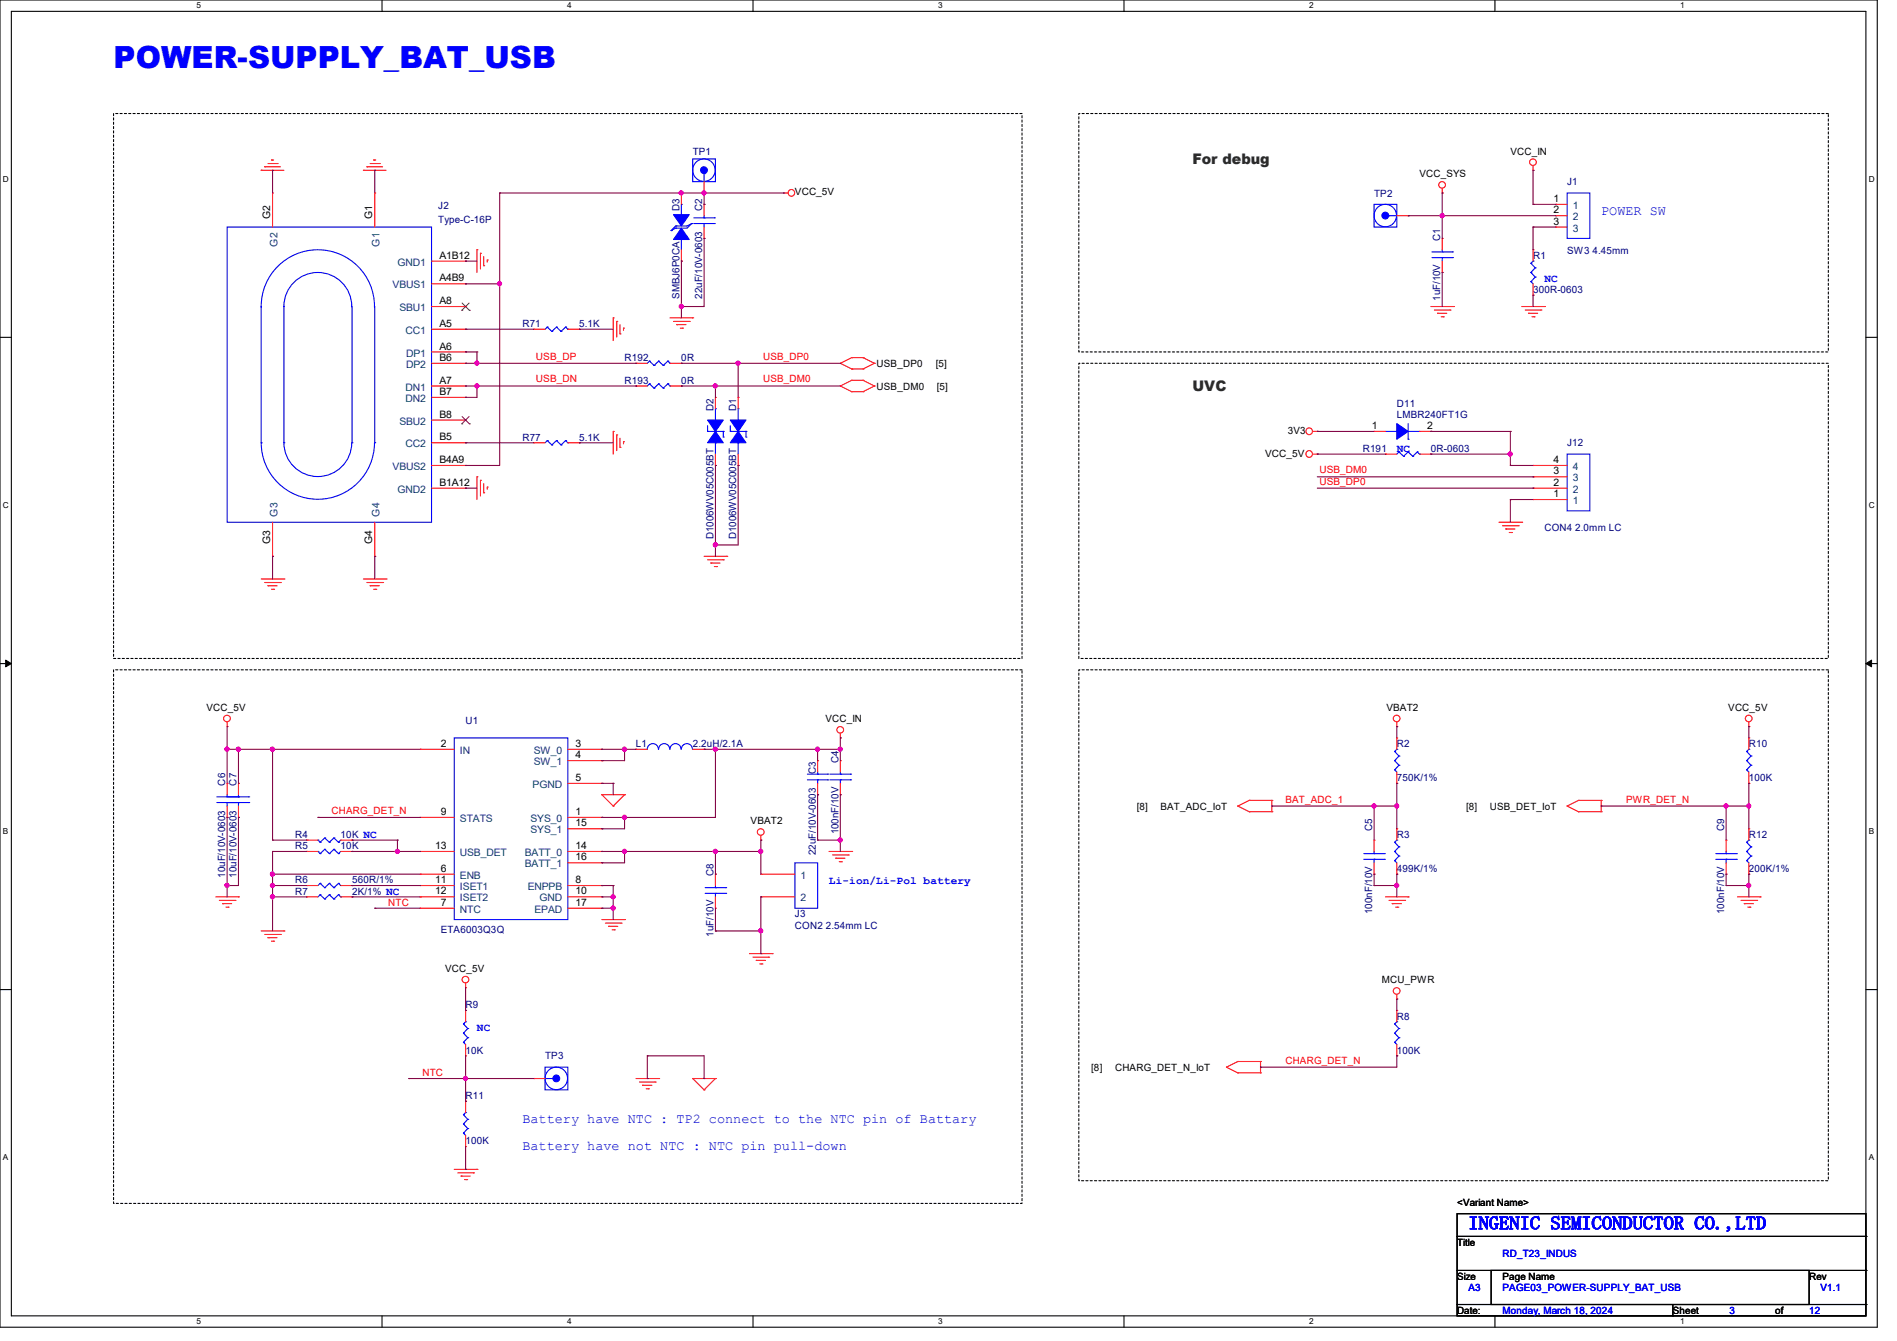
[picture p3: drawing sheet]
<svg xmlns="http://www.w3.org/2000/svg" width="297mm" height="210mm" viewBox="0 0 297 210" stroke-linecap="round" stroke-linejoin="round" font-family="sans-serif">
<path d="M0 0h293.9v207.9h-293.9zM1.8 1.8h290.3v204.3h-290.3z" fill="none" stroke="#000" stroke-width=".17"/>
<g fill="#fff">
<path d="M30.8 .2h.7v1.4h-.7z"/>
<path d="M30.8 206.2h.7v1.4h-.7z"/>
</g>
<path d="M59.8 0v1.8M59.8 206.1v1.8" fill="none" stroke="#000" stroke-width=".17"/>
<g fill="#fff">
<path d="M88.8 .2h.7v1.4h-.7z"/>
<path d="M88.8 206.2h.7v1.4h-.7z"/>
</g>
<path d="M117.9 0v1.8M117.9 206.1v1.8" fill="none" stroke="#000" stroke-width=".17"/>
<g fill="#fff">
<path d="M146.9 .2h.7v1.4h-.7z"/>
<path d="M146.9 206.2h.7v1.4h-.7z"/>
</g>
<path d="M176 0v1.8M176 206.1v1.8" fill="none" stroke="#000" stroke-width=".17"/>
<g fill="#fff">
<path d="M205 .2h.7v1.4h-.7z"/>
<path d="M205 206.2h.7v1.4h-.7z"/>
</g>
<path d="M234.1 0v1.8M234.1 206.1v1.8" fill="none" stroke="#000" stroke-width=".17"/>
<g fill="#fff">
<path d="M263.1 .2h.6v1.4h-.6z"/>
<path d="M263.1 206.2h.6v1.4h-.6z"/>
<path d="M.5 27.3h.9v1.4h-.9z"/>
<path d="M292.6 27.3h.9v1.4h-.9z"/>
<path d="M.5 78.4h.9v1.4h-.9z"/>
<path d="M292.6 78.4h.9v1.4h-.9z"/>
</g>
<path d="M0 52.8h1.8M292.1 52.8h1.8" fill="none" stroke="#000" stroke-width=".17"/>
<g fill="#fff">
<path d="M.5 129.5h.8v1.4h-.8z"/>
<path d="M292.6 129.5h.8v1.4h-.8z"/>
</g>
<path d="M0 103.9h1.8M292.1 103.9h1.8" fill="none" stroke="#000" stroke-width=".17"/>
<path d="M.9 103.4l.9 .5-.9 .5zM292.1 103.9l.9-.5v1z" fill="#000" stroke="#000" stroke-width=".16"/>
<g fill="#fff">
<path d="M.5 180.5h.8v1.4h-.8z"/>
<path d="M292.6 180.5h.8v1.4h-.8z"/>
</g>
<path d="M0 155h1.8M292.1 155h1.8M228.1 190.1h64v16h-64zM228.1 193.6h64M228.1 199h64M233.5 199h49.8v5.3h-49.8zM292.1 193.6h.1M292.1 199h.1M228.1 204.3h64M261.9 206.1h.1M261.9 204.3v1.8M292.1 204.3h.1" fill="none" stroke="#000" stroke-width=".17"/>
<path d="M17.8 17.8h142.2v85.3h-142.2zM168.9 17.8h117.4v37.3h-117.4zM168.9 56.9h117.4v46.2h-117.4zM17.8 104.9h142.2v83.6h-142.2zM168.9 104.9h117.4v80h-117.4z" fill="none" stroke="#000" stroke-width=".17" stroke-dasharray=".3 .3"/>
<g fill="none" stroke="#f00" stroke-width=".17">
<path d="M40.9 26.7h.1M40.9 26.7h3.5M41.4 26.1h.1M41.4 26.1h2.5M42 25.6h1.4M42.5 25.1h.1M42.5 25.1h.3M42.7 30.2h.1M42.7 30.2v5.4M43.4 25.6h.1M56.9 26.7h.1M56.9 26.7h3.6"/>
<path d="M57.4 26.1h.1M57.4 26.1h2.5M58 25.6h1.4M58.5 25.1h.1M58.5 25.1h.3M58.7 30.2h.1M58.7 30.2v5.4M59.4 25.6h.1M74.7 39.1h.1M74.7 39.1v3.6M75.2 39.7h.1M75.2 39.7v2.4"/>
<path d="M106.7 30.2h.1M106.7 30.2v1.8M106.7 39.1v1.8M110.2 32h.1M110.2 37.3h.1M110.2 30.2h.1M110.2 28.4v1.8M110.2 32v1.8M110.2 35.6v1.7M122.7 30.2h.1M122.7 30.2h.7M218.7 33.8h1.8"/>
<path d="M220.5 33.8h.1M225.8 30.2h.1M225.8 37.3h.1M225.8 29.5v.7M225.8 37.3v1.8M240 26.7h.1M240 39.1h.1M240 26v.7M240 39.1v1.8M243.6 32h.1M243.6 33.8h.1M243.6 35.6h.1"/>
<path d="M243.6 33.8h1.8M243.6 32h1.8M243.6 35.6h1.8M67.6 48h5.3M67.6 40.9h5.3M67.6 44.4h5.3M67.6 51.6h5.3M67.6 55.1h5.3M67.6 56.9h5.3M72.9 40.9h.1M72.9 44.4h.1M72.9 48h.1"/>
<path d="M72.9 51.6h.1M72.9 55.1h.1M72.9 56.9h.1M75.7 41.6h.1M75.7 40.2v1.4M76.3 40.7h.1M76.3 40.7v.4M83.6 51.6h.1M83.6 51.6h1.7M88.9 51.6h1.8M90.7 51.6h.1M96 49.8h.1"/>
<path d="M96 49.8v3.5M96.6 50.3h.1M96.6 50.3v2.5M97.1 52.3h.1M97.1 50.8v1.5M97.6 51.4h.1M97.6 51.4v.3M99.6 56.9h.1M99.6 56.9h1.7M104.9 49.8h3.6M104.9 56.9h1.8M105.5 50.3h2.4"/>
<path d="M106 50.8h.1M106 50.8h1.4M106.5 51.4h.3M106.7 56.9h.1M106.7 40.9h.1M106.8 51.4h.1M107.9 50.3h.1M108.5 49.8h.1M131.6 56.9h.1M131.6 56.9l1.7 .9M133.3 56h.1M133.3 57.8h.1"/>
<path d="M133.3 59.6h.1M133.3 56l-1.7 .9M133.3 56h1.8M133.3 57.8h1.8M133.3 59.6l-1.7 .9M133.3 59.6h1.8M135.1 56h.1M135.1 57.8h.1M135.1 59.6h.1M135.1 56l1.8 .9M135.1 59.6l1.8 .9M136.9 56.9h.1"/>
<path d="M136.9 56.9l-1.8 .9M224 48h3.6M224.6 48.6h2.4M225.1 49.1h.1M225.1 49.1h1.4M225.6 49.6h.4M225.8 42.7h.1M225.8 40.9v1.8M226 49.6h.1M227 48.6h.1M227.6 48h.1M238.3 48h3.5"/>
<path d="M238.8 48.6h2.5M239.3 49.1h.1M239.3 49.1h1.4M239.9 49.6h.3M240 46.2h.1M240 44.4v1.8M240.2 49.6h.1M241.3 48.6h.1M241.8 48h.1M67.6 62.2h5.3M67.6 60.5h5.3M67.6 65.8h5.3"/>
<path d="M67.6 69.3h5.3M67.6 72.9h5.3M67.6 76.5h5.3M72.9 62.2h.1M72.9 60.5h.1M72.9 65.8h.1M72.9 69.3h.1M72.9 72.9h.1M72.9 76.5h.1M74.7 74.7h.1M74.7 74.7v3.5M75.2 75.2h.1"/>
<path d="M75.2 75.2v2.5M75.7 77.2h.1M75.7 75.7v1.5M76.3 76.3h.1M76.3 76.3v.3M83.6 69.3h.1M83.6 69.3h1.7M88.9 69.3h1.8M90.7 69.3h.1M96 67.6h.1M96 67.6v3.5M96.6 68.1h.1"/>
<path d="M96.6 68.1v2.5M97.1 70.1h.1M97.1 68.6v1.5M97.6 69.2h.1M97.6 69.2v.3M99.6 60.5h.1M99.6 60.5h1.7M104.9 60.5h1.8M106.7 60.5h.1M112 72.9h.1M112 62.2h.1M112 62.2v1.8"/>
<path d="M112 71.1v1.8M115.6 72.9h.1M115.6 62.2h.1M115.6 62.2v1.8M115.6 71.1v1.8M131.6 60.5h.1M131.6 60.5l1.7 .8M133.3 61.3h.1M133.3 61.3h1.8M135.1 61.3h.1M136.9 60.5h.1M136.9 60.5l-1.8 .8"/>
<path d="M205.5 71.1h.7M205.5 67.6h.7M206.2 71.1h.1M206.2 67.6h.1M215.1 67.6h.1M215.1 67.6h1.8M216.9 71.1h.1M216.9 71.1h1.8M222.2 71.1h1.8M222.2 67.6h1.8M224 71.1h.1M224 67.6h.1"/>
<path d="M240 76.5h.1M240 74.7h.1M240 72.9h.1M240 78.2h.1M240 72.9h5.4M240 76.5h5.4M240 74.7h5.4M240 78.2h5.4M40.9 90.7h3.5M41.4 91.2h2.5M42 91.7h.1M42 91.7h1.4"/>
<path d="M42.5 92.3h.3M42.7 87.1h.1M42.7 81.8v5.3M42.8 92.3h.1M43.9 91.2h.1M44.4 90.7h.1M56.9 90.7h3.6M57.4 91.2h2.5M58 91.7h.1M58 91.7h1.4M58.5 92.3h.3M58.7 87.1h.1"/>
<path d="M58.7 81.8v5.3M58.8 92.3h.1M59.9 91.2h.1M60.5 90.7h.1M110.2 87.1h3.6M110.8 87.7h2.4M111.3 88.2h.1M111.3 88.2h1.4M111.8 88.7h.4M112.2 88.7h.1M113.2 87.7h.1M113.8 87.1h.1"/>
<path d="M234.7 81.8h3.6M235.2 82.3h2.5M235.8 82.8h.1M235.8 82.8h1.4M236.3 83.4h.3M236.6 83.4h.1M237.7 82.3h.1M238.3 81.8h.1M35.6 113.8h.1M35.6 113.1v.7M65.8 117.3h.1M65.8 117.3h5.3"/>
<path d="M88.9 117.3h5.3M88.9 119.1h5.3M94.2 117.3h.1M94.2 119.1h.1M99.6 117.3h.1M99.6 117.3h1.7M108.5 117.3h1.7M110.2 117.3h.1M128 119.1h.1M128 119.1v1.8M131.6 115.6h.1M131.6 119.1h.1"/>
<path d="M131.6 114.9v.7M131.6 119.1v1.8M218.7 113.8h.1M218.7 115.6h.1M218.7 113.1v.7M218.7 115.6v1.7M273.8 113.8h.1M273.8 115.6h.1M273.8 113.1v.7M273.8 115.6v1.7M35.6 122.7h.1M35.6 128h.1"/>
<path d="M35.6 122.7v1.8M35.6 126.2v1.8M37.3 122.7h.1M37.3 128h.1M37.3 122.7v1.8M37.3 126.2v1.8M48 133.3h.1M48 138.7h.1M48 131.6h.1M48 133.3h1.8M48 138.7h1.8M48 131.6h1.8"/>
<path d="M53.3 133.3h1.8M53.3 138.7h1.8M53.3 131.6h1.8M55.1 133.3h.1M55.1 138.7h.1M55.1 131.6h.1M65.8 136.9h.1M65.8 128h.1M65.8 138.7h.1M65.8 133.3h.1M65.8 133.3h5.3M65.8 128h5.3"/>
<path d="M65.8 136.9h5.3M65.8 138.7h5.3M88.9 133.3h5.3M88.9 128h5.3M88.9 122.7h5.3M88.9 138.7h5.3M88.9 129.8h5.3M88.9 135.1h5.3M94.2 124.5h.1M94.2 128h.1M94.2 122.7h.1M94.2 138.7h.1"/>
<path d="M94.2 133.3h.1M94.2 129.8h.1M94.2 135.1h.1M94.2 124.5h3.6M94.2 124.5l1.8 1.7M96 126.2h.1M97.8 124.5h.1M97.8 124.5l-1.8 1.7M112 136.9h.1M112 136.9v1.8M119.1 131.6h.1M119.1 136.9h.1"/>
<path d="M119.1 130.9v.7M119.1 136.9h5.4M128 124.5h.1M128 122.7v1.8M129.8 133.3h3.5M130.3 133.9h2.5M130.9 134.4h.1M130.9 134.4h1.4M131.4 135h.3M131.6 124.5h.1M131.6 122.7v1.8M131.7 135h.1"/>
<path d="M132.8 133.9h.1M133.3 133.3h.1M193.8 126.2h.1M193.8 126.2l1.8 .9M195.6 125.3h.1M195.6 127.1h.1M195.6 125.3h3.5M195.6 127.1h3.5M195.6 125.3l-1.8 .9M199.1 125.3h.1M199.1 127.1h.1M199.1 125.3v1.8"/>
<path d="M215.1 131.6h.1M215.1 136.9h.1M215.1 131.6v1.7M215.1 135.1v1.8M218.7 136.9h.1M218.7 129.8h.1M218.7 122.7h.1M218.7 120.9v1.8M218.7 129.8v1.8M218.7 135.1v1.8M245.4 126.2h.1M245.4 126.2l1.7 .9"/>
<path d="M247.1 125.3h.1M247.1 127.1h.1M247.1 125.3l-1.7 .9M247.1 125.3h3.6M247.1 127.1h3.6M250.7 125.3h.1M250.7 127.1h.1M250.7 125.3v1.8M270.3 131.6h.1M270.3 136.9h.1M270.3 131.6v1.7M270.3 135.1v1.8"/>
<path d="M273.8 122.7h.1M273.8 136.9h.1M273.8 129.8h.1M273.8 120.9v1.8M273.8 129.8v1.8M273.8 135.1v1.8M33.8 140.5h3.5M34.3 141h2.5M34.8 141.5h.1M34.8 141.5h1.5M35.4 142.1h.3M35.7 142.1h.1"/>
<path d="M36.8 141h.1M37.3 140.5h.1M40.9 145.8h3.5M41.4 146.3h2.5M42 146.9h.1M42 146.9h1.4M42.5 147.4h.3M42.8 147.4h.1M43.9 146.3h.1M44.4 145.8h.1M48 140.5h.1M48 140.5h1.8"/>
<path d="M53.3 140.5h1.8M55.1 140.5h.1M65.8 142.2h.1M65.8 140.5h.1M65.8 140.5h5.3M65.8 142.2h5.3M72.9 154.7h.1M72.9 158.2h.1M72.9 154v.7M72.9 158.2v1.8M88.9 140.5h5.3M88.9 142.2h5.3"/>
<path d="M94.2 140.5h.1M94.2 142.2h.1M94.2 144h3.6M94.8 144.6h2.4M95.3 145.1h.1M95.3 145.1h1.4M95.8 145.6h.4M96.2 145.6h.1M97.2 144.6h.1M97.8 144h.1M112 142.2h.1M112 140.5v1.7"/>
<path d="M117.3 149.4h3.6M117.9 149.9h2.5M118.4 150.4h.1M118.4 150.4h1.4M119 151h.3M119.1 140.5h.1M119.1 140.5h5.4M119.3 151h.1M120.4 149.9h.1M120.9 149.4h.1M216.9 140.5h3.6M217.5 141h2.4"/>
<path d="M218 141.5h.1M218 141.5h1.4M218.5 142.1h.4M218.7 156.5h.1M218.7 158.2h.1M218.7 155.7v.8M218.7 158.2v1.8M218.9 142.1h.1M219.9 141h.1M220.5 140.5h.1M272 140.5h3.6M272.6 141h2.4"/>
<path d="M273.1 141.5h.1M273.1 141.5h1.4M273.6 142.1h.4M274 142.1h.1M275 141h.1M275.6 140.5h.1M72.9 165.4h.1M72.9 179.6h.1M72.9 172.5h.1M72.9 163.6v1.8M72.9 172.5v1.7M72.9 177.8v1.8"/>
<path d="M83.6 168.9h.1M83.6 168.9h1.7M99.6 168.9h3.5M100.1 169.5h2.5M100.6 170h.1M100.6 170h1.5M101.2 170.5h.3M101.5 170.5h.1M102.6 169.5h.1M103.1 168.9h.1M108.5 168.9h.1M108.5 168.9h3.5"/>
<path d="M108.5 168.9l1.7 1.8M110.2 170.7h.1M112 168.9h.1M112 168.9l-1.8 1.8M192 167.1h.1M192 167.1l1.8 .9M193.8 166.2h.1M193.8 168h.1M193.8 166.2l-1.8 .9M193.8 166.2h3.6M193.8 168h3.6M197.4 166.2h.1"/>
<path d="M197.4 168h.1M197.4 166.2v1.8M218.7 165.4h.1M218.7 163.6v1.8M71.1 183.1h3.6M71.7 183.7h2.4M72.2 184.2h.1M72.2 184.2h1.4M72.7 184.7h.4M73.1 184.7h.1M74.1 183.7h.1M74.7 183.1h.1"/>
<circle cx="123.9" cy="30.2" r=".52"/>
<circle cx="225.8" cy="29" r=".52"/>
<circle cx="240" cy="25.4" r=".52"/>
<circle cx="205" cy="71.1" r=".52"/>
<circle cx="205" cy="67.5" r=".52"/>
<circle cx="35.5" cy="112.5" r=".52"/>
<circle cx="131.6" cy="114.3" r=".52"/>
<circle cx="218.7" cy="112.5" r=".52"/>
<circle cx="273.8" cy="112.5" r=".52"/>
<circle cx="119.1" cy="130.3" r=".52"/>
<circle cx="72.9" cy="153.4" r=".52"/>
<circle cx="218.7" cy="155.2" r=".52"/>
</g>
<g fill="none" stroke="#00f" stroke-width=".17">
<path d="M35.6 35.6h32v46.2h-32zM105.1 36.1h.1M105.8 35.4h.1M105.8 35.7h.1M105.8 35.4l-.7 .7M105.8 35.7l-.7 .4M106.7 37.3h.1M106.7 32h.1M106.7 32v1.8M106.7 37.3v1.8M108.3 35h.1M108.3 35l-.7 .4h-1.8"/>
<path d="M108.3 35l-.7 .7h-1.8M108.5 24.9h3.5v3.5h-3.5zM108.6 35h3.2M108.6 34.1h3.2M110.2 34.1h.1M110.2 35h.1M110.2 27.2h.1M110.2 27.2v1.2M110.2 33.8v.3M110.2 35v.6M111.8 35h.1M111.8 34.1h.1"/>
<path d="M215.1 32h3.6v3.6h-3.6zM217.5 33.8h.1M217.5 33.8h1.2M224.2 39.5h3.2M225.8 39.5h.1M225.8 39.1v.4M227.4 39.5h.1M245.4 30.2h3.5v7.1h-3.5zM55.1 48v.1a5.3 5.3 0 0 0-5.3-5.4 5.3 5.3 0 0 0-5.4 5.4v21.2M55.1 48v21.3M58.6 48v.1a8.9 8.9 0 0 0-8.8-9 8.9 8.9 0 0 0-8.9 9v-.1v21.3M58.7 48v21.3"/>
<path d="M85.7 51.2h.1M85.7 51.2l-.4 .4M85.7 51.2l.7 .7M86.4 51.9h.1M87.1 51.2h.1M87.1 51.2l-.7 .7M87.1 51.2l.7 .7M87.8 51.9h.1M88.6 51.2h.1M88.6 51.2l-.8 .7M88.6 51.2l.3 .4M88.9 51.6h.1"/>
<path d="M101.7 56.6h.1M101.7 56.6l-.4 .3M101.7 56.6l.7 .6M102.4 57.2h.1M103.1 56.6h.1M103.1 56.6l-.7 .6M103.1 56.6l.7 .6M103.8 57.2h.1M104.6 56.6h.1M104.6 56.6l-.8 .6M104.6 56.6l.3 .3M104.9 56.9h.1"/>
<path d="M224.2 40.3h3.2M225.8 40.3h.1M225.8 40.3v.6M227.4 40.3h.1M239.7 44.1h.1M239.7 42.7h.1M239.7 41.2h.1M239.7 44.1l.3 .3M239.7 42.7l.7 .7M239.7 41.2l.7 .8M240 40.9h.1M240 40.9l-.3 .3"/>
<path d="M240.4 43.4h.1M240.4 42h.1M240.4 43.4l-.7 .7M240.4 42l-.7 .7M40.9 69.3h.1M40.9 69.3a8.9 8.9 0 0 0 8.9 8.9 8.9 8.9 0 0 0 8.8-8.9M44.4 69.3a5.3 5.3 0 0 0 5.4 5.3 5.3 5.3 0 0 0 5.3-5.3M44.4 69.3h.1M55.1 69.3h.1M58.7 69.3h.1M85.7 69h.1M85.7 69l-.4 .3"/>
<path d="M85.7 69l.7 .7M86.4 69.7h.1M87.1 69h.1M87.1 69l-.7 .7M87.1 69l.7 .7M87.8 69.7h.1M88.6 69h.1M88.6 69l-.8 .7M88.6 69l.3 .3M88.9 69.3h.1M101.7 60.1h.1M101.7 60.1l-.4 .4"/>
<path d="M101.7 60.1l.7 .7M102.4 60.8h.1M103.1 60.1h.1M103.1 60.1l-.7 .7M103.1 60.1l.7 .7M103.8 60.8h.1M104.6 60.1h.1M104.6 60.1l-.8 .7M104.6 60.1l.3 .4M104.9 60.5h.1M110.8 67.6h.1M110.8 66.7v.9"/>
<path d="M110.8 67.6h2.4M112 69.3h.1M112 64h.1M112 64v1.8M112 69.3v1.8M113.2 67.6h.1M113.2 68.5h.1M113.2 67.6v.9M114.3 67.6h.1M114.3 67.6h2.5M114.3 66.7v.9M115.6 69.3h.1"/>
<path d="M115.6 64h.1M115.6 64v1.8M115.6 69.3v1.8M116.8 67.6h.1M116.8 68.5h.1M116.8 67.6v.9M216.9 67.6h1.8M218.7 67.6h.1M219 70.8h.1M219 70.8l-.3 .3M219 70.8l.8 .7M219.8 71.5h.1"/>
<path d="M220.5 70.8h.1M220.5 68.8h.1M220.5 67.6h1.7M220.5 70.8l-.7 .7M220.5 70.8l.7 .7M220.5 66.3v2.5M221.2 71.5h.1M221.9 70.8h.1M221.9 70.8l-.7 .7M221.9 70.8l.3 .3M222.2 71.1h.1M222.2 67.6h.1"/>
<path d="M245.4 71.1h3.5v8.9h-3.5zM71.1 115.6h17.8v28.4h-17.8zM103.1 117.3a.87 .87 0 0 0-.9-.8 .87 .87 0 0 0-.9 .8M104.9 117.3a.87 .87 0 0 0-.9-.8 .87 .87 0 0 0-.9 .8M106.6 117.3a.87 .87 0 0 0-.8-.8 .87 .87 0 0 0-.9 .8M108.4 117.3a.87 .87 0 0 0-.9-.8 .87 .87 0 0 0-.8 .8M218.4 119.1h.1M218.4 117.7h.1M218.4 119.1l.6 .7M218.4 117.7l.6 .7M218.7 117.3h.1M218.7 117.3l-.3 .4"/>
<path d="M219 119.8h.1M219 118.4h.1M219 119.8l-.6 .8M219 118.4l-.6 .7M273.5 119.1h.1M273.5 117.7h.1M273.5 119.1l.7 .7M273.5 117.7l.7 .7M273.8 117.3h.1M273.8 117.3l-.3 .4M274.2 119.8h.1M274.2 118.4h.1"/>
<path d="M274.2 119.8l-.7 .8M274.2 118.4l-.7 .7M34 125.7h4.9M34 124.8h4.9M35.6 124.8h.1M35.6 125.7h.1M35.6 124.5v.3M35.6 125.7v.5M37.2 125.7h.1M37.2 124.8h.1M37.3 124.8h.1M37.3 125.7h.1"/>
<path d="M37.3 124.5v.3M37.3 125.7v.5M38.9 125.7h.1M38.9 124.8h.1M49.8 133.3h.1M49.8 131.6h.1M49.8 133.3l.3 .4M49.8 131.6l.3 .3M50.1 133.7h.1M50.1 138.3h.1M50.1 131.9h.1M50.1 138.3l-.3 .4"/>
<path d="M50.1 138.3l.7 .7M50.8 133h.1M50.8 139h.1M50.8 131.2h.1M50.8 133l.8 .7M50.8 133l-.7 .7M50.8 131.2l.8 .7M50.8 131.2l-.7 .7M51.6 133.7h.1M51.6 138.3h.1M51.6 131.9h.1M51.6 138.3l-.8 .7"/>
<path d="M51.6 138.3l.7 .7M52.3 133h.1M52.3 139h.1M52.3 131.2h.1M52.3 133l.7 .7M52.3 133l-.7 .7M52.3 131.2l.7 .7M52.3 131.2l-.7 .7M53 133.7h.1M53 138.3h.1M53 131.9h.1M53 138.3l-.7 .7"/>
<path d="M53 138.3l.3 .4M53.3 138.7h.1M53.3 133.3l-.3 .4M53.3 131.6l-.3 .3M110.4 139.9h3.2M110.4 139h3.2M112 139h.1M112 139.9h.1M112 138.7v.3M112 139.9v.6M113.6 139.9h.1M113.6 139h.1"/>
<path d="M124.5 135.1h3.5v7.1h-3.5zM126.4 122.1h3.2M126.4 121.2h3.2M128 121.2h.1M128 122.1h.1M128 120.9v.3M128 122.1v.6M129.6 122.1h.1M129.6 121.2h.1M130 122.1h3.2M130 121.2h3.2M131.6 121.2h.1"/>
<path d="M131.6 122.1h.1M131.6 120.9v.3M131.6 122.1v.6M133.2 122.1h.1M133.2 121.2h.1M213.5 134.6h3.2M213.5 133.7h3.2M215.1 133.7h.1M215.1 134.6h.1M215.1 133.3v.4M215.1 134.6v.5M216.7 134.6h.1"/>
<path d="M216.7 133.7h.1M218.4 134.8h.1M218.4 133.3h.1M218.4 131.9h.1M218.4 120.6h.1M218.4 134.8l.3 .3M218.4 133.3l.6 .8M218.4 131.9l.6 .7M218.4 120.6l.3 .3M218.7 131.6h.1M218.7 131.6l-.3 .3M219 134.1h.1"/>
<path d="M219 132.6h.1M219 134.1l-.6 .7M219 132.6l-.6 .7M268.6 134.6h3.3M268.6 133.7h3.3M270.3 133.7h.1M270.3 134.6h.1M270.3 133.3v.4M270.3 134.6v.5M271.9 134.6h.1M271.9 133.7h.1M273.5 120.6h.1"/>
<path d="M273.5 134.8h.1M273.5 133.3h.1M273.5 131.9h.1M273.5 120.6l.3 .3M273.5 134.8l.3 .3M273.5 133.3l.7 .8M273.5 131.9l.7 .7M273.8 131.6h.1M273.8 131.6l-.3 .3M274.2 134.1h.1M274.2 132.6h.1M274.2 134.1l-.7 .7"/>
<path d="M274.2 132.6l-.7 .7M50.1 140.1h.1M50.1 140.1l-.3 .4M50.1 140.1l.7 .7M50.8 140.8h.1M51.6 140.1h.1M51.6 140.1l-.8 .7M51.6 140.1l.7 .7M52.3 140.8h.1M53 140.1h.1M53 140.1l-.7 .7M53 140.1l.3 .4"/>
<path d="M53.3 140.5h.1M72.6 163.2h.1M72.6 161.8h.1M72.6 160.4h.1M72.6 177.5h.1M72.6 176h.1M72.6 174.6h.1M72.6 163.2l.3 .4M72.6 161.8l.6 .7M72.6 160.4l.6 .7M72.6 177.5l.3 .3M72.6 176l.6 .7"/>
<path d="M72.6 174.6l.6 .7M72.9 160h.1M72.9 174.2h.1M72.9 160l-.3 .4M72.9 174.2l-.3 .4M73.2 162.5h.1M73.2 161.1h.1M73.2 176.7h.1M73.2 175.3h.1M73.2 162.5l-.6 .7M73.2 161.1l-.6 .7M73.2 176.7l-.6 .8"/>
<path d="M73.2 175.3l-.6 .7M85.3 167.1h3.6v3.6h-3.6zM85.3 168.9h1.3M86.6 168.9h.1M218.4 163.2h.1M218.4 161.8h.1M218.4 160.4h.1M218.4 163.2l.3 .4M218.4 161.8l.6 .7M218.4 160.4l.6 .7M218.7 160h.1M218.7 160l-.3 .4"/>
<path d="M219 162.5h.1M219 161.1h.1M219 162.5l-.6 .7M219 161.1l-.6 .7"/>
<circle cx="110.2" cy="26.6" r="1.76"/>
<circle cx="216.9" cy="33.8" r="1.76"/>
<circle cx="87.1" cy="168.9" r="1.76"/>
</g>
<path d="M72.3 48.6h.1M72.3 47.5l1.2 1.1M73.4 47.5l-1.1 1.1M73.5 48.6h.1M72.3 66.4h.1M72.3 65.2l1.2 1.2M73.4 65.2l-1.1 1.2M73.5 66.4h.1" fill="none" stroke="#804000" stroke-width=".16"/>
<g fill="#00f" stroke="#00f" stroke-width=".17">
<path d="M112 67.6l1.2 1.7h-2.4z" fill-rule="evenodd"/>
<path d="M110.8 65.8h2.4l-1.2 1.8z" fill-rule="evenodd"/>
<path d="M106.7 35.7l1.2 1.8h-2.4z" fill-rule="evenodd"/>
<path d="M105.5 33.6h2.4l-1.2 1.8z" fill-rule="evenodd"/>
<path d="M218.7 66.3l1.8 1.3-1.8 1.2z" fill-rule="evenodd"/>
<path d="M115.6 67.6l1.2 1.7h-2.5z" fill-rule="evenodd"/>
<path d="M114.3 65.8h2.5l-1.2 1.8z" fill-rule="evenodd"/>
<circle cx="216.9" cy="33.8" r=".53"/>
<circle cx="110.2" cy="26.6" r=".53"/>
<circle cx="87.1" cy="168.9" r=".53"/>
</g>
<g fill="none" stroke="#800040" stroke-width=".17">
<path d="M42.7 26.7h.1M42.7 26.7v3.5M58.7 26.7h.1M58.7 26.7v3.5M78.2 30.2h.1M78.2 30.2v42.7h-5.3M78.2 30.2h44.5M106.7 30.2h.1M110.2 30.2h.1M110.2 32h.1M110.2 37.3h.1M110.2 30.2v1.8"/>
<path d="M110.2 37.3v10.7h-3.5M122.7 30.2h.1M220.5 33.8h.1M220.5 33.8h23.1M225.8 30.2h.1M225.8 33.8h.1M225.8 30.2v7.1M240 26.7h.1M240 32h.1M240 35.6h.1M240 26.7v5.3M240 35.6v3.5"/>
<path d="M240 32h3.6M240 35.6h3.6M72.9 44.4h.1M72.9 40.9h.1M72.9 56.9h.1M72.9 55.1h.1M72.9 51.6h.1M72.9 44.4h5.3M72.9 40.9h1.8M72.9 56.9h26.7M72.9 55.1h1.8M72.9 51.6h10.7"/>
<path d="M74.7 55.1h.1M74.7 55.1v1.8M78.2 44.4h.1M90.7 51.6h.1M90.7 51.6h5.3M99.6 56.9h.1M106.7 48h.1M106.7 40.9h.1M106.7 56.9h.1M106.7 56.9h24.9M106.7 40.9v8.9M115.6 56.9h.1"/>
<path d="M115.6 56.9v5.3M225.8 42.7h.1M225.8 42.7v5.3M240 46.2h.1M240 46.2v1.8M72.9 60.5h.1M72.9 72.9h.1M72.9 76.5h.1M72.9 62.2h.1M72.9 69.3h.1M72.9 60.5h26.7M72.9 76.5h1.8"/>
<path d="M72.9 69.3h10.7M74.7 60.5h.1M74.7 60.5v1.7h-1.8M90.7 69.3h.1M90.7 69.3h5.3M99.6 60.5h.1M106.7 60.5h.1M106.7 60.5h24.9M112 72.9h.1M112 60.5h.1M112 60.5v1.7M112 72.9v14.2"/>
<path d="M115.6 72.9h.1M115.6 72.9v12.4h-3.6M206.2 71.1h.1M206.2 67.6h.1M206.2 76.5h33.8M206.2 74.7h33.8M206.2 71.1h10.7M206.2 67.6h8.9M224 71.1h.1M224 67.6h.1M224 71.1h12.5M224 67.6h12.5"/>
<path d="M236.5 78.2h.1M236.5 67.6h.1M236.5 72.9h.1M236.5 71.1h.1M236.5 72.9h3.5M236.5 78.2h3.5M236.5 67.6v5.3M236.5 78.2v3.6M240 76.5h.1M240 74.7h.1M42.7 87.1h.1M42.7 87.1v3.6"/>
<path d="M58.7 87.1h.1M58.7 87.1v3.6M112 85.3h.1M35.6 117.3h.1M35.6 117.3h30.2M35.6 113.8v8.9M37.3 117.3h.1M37.3 117.3v5.4M42.7 117.3h.1M42.7 117.3v14.3M94.2 119.1h.1M94.2 117.3h.1"/>
<path d="M94.2 117.3h5.4M97.8 117.3h.1M97.8 117.3v1.8h-3.6M110.2 117.3h.1M110.2 117.3h21.4M112 117.3h.1M112 117.3v10.7h-17.8M128 117.3h.1M128 117.3v1.8M131.6 117.3h.1M131.6 115.6h.1M131.6 115.6v3.5"/>
<path d="M218.7 113.8h.1M218.7 113.8v1.8M273.8 113.8h.1M273.8 113.8v1.8M35.6 138.7h.1M35.6 128h.1M35.6 128v12.5M37.3 128h.1M37.3 128v10.7h-1.7M42.7 138.7h.1M42.7 136.9h.1M42.7 133.3h.1"/>
<path d="M42.7 131.6h.1M42.7 138.7h5.3M42.7 133.3v12.5M42.7 133.3h5.3M42.7 131.6h5.3M42.7 136.9h23.1M49.8 128h.1M49.8 128h16M55.1 138.7h.1M55.1 133.3h.1M55.1 131.6h.1M55.1 138.7h10.7"/>
<path d="M55.1 133.3h10.7M55.1 131.6h7.1M62.2 131.6h.1M62.2 133.3h.1M62.2 131.6v1.7M94.2 128h.1M94.2 129.8h.1M94.2 133.3h.1M94.2 135.1h.1M94.2 122.7h.1M94.2 138.7h.1M94.2 138.7h1.8"/>
<path d="M94.2 133.3h24.9M94.2 122.7h1.8M96 122.7h.1M96 138.7h.1M96 122.7v1.8M96 138.7v5.3M97.8 128h.1M97.8 133.3h.1M97.8 128v1.8h-3.6M97.8 133.3v1.8h-3.6M112 136.9h.1M112 133.3h.1"/>
<path d="M112 133.3v3.6M119.1 131.6h.1M119.1 133.3h.1M119.1 131.6v5.3M128 124.5h.1M128 131.6h.1M128 124.5v7.1M128 131.6h3.6M131.6 124.5h.1M131.6 131.6h.1M131.6 124.5v8.8M199.1 126.2h.1"/>
<path d="M199.1 126.2h19.6M215.1 126.2h.1M215.1 136.9h.1M215.1 138.7h.1M215.1 126.2v5.4M215.1 136.9v1.8M215.1 138.7h3.6M218.7 138.7h.1M218.7 122.7h.1M218.7 136.9h.1M218.7 126.2h.1M218.7 122.7v7.1"/>
<path d="M218.7 136.9v3.6M250.7 126.2h.1M250.7 126.2h23.1M270.3 126.2h.1M270.3 136.9h.1M270.3 138.7h.1M270.3 138.7h3.5M270.3 126.2v5.4M270.3 136.9v1.8M273.8 122.7h.1M273.8 126.2h.1M273.8 136.9h.1"/>
<path d="M273.8 138.7h.1M273.8 122.7v7.1M273.8 136.9v3.6M42.7 140.5h.1M42.7 140.5h5.3M55.1 140.5h.1M55.1 140.5h10.7M58.7 142.2h.1M58.7 142.2h7.1M72.9 158.2h.1M72.9 154.7v3.5M94.2 142.2h.1"/>
<path d="M94.2 140.5h.1M94.2 140.5h1.8M94.2 142.2h1.8M96 140.5h.1M96 142.2h.1M112 145.8h.1M112 142.2v3.6M112 145.8h7.1M119.1 149.4h.1M119.1 140.5h.1M119.1 140.5v8.9M218.7 156.5h.1"/>
<path d="M218.7 156.5v1.7M64 168.9h.1M64 168.9h19.6M72.9 168.9h.1M72.9 172.5h.1M72.9 165.4v7.1M72.9 179.6v3.5M101.3 168.9h.1M101.3 165.4h.1M101.3 165.4v3.5M101.3 165.4h8.9v3.5M110.2 168.9h.1"/>
<path d="M197.4 167.1h.1M218.7 165.4h.1M218.7 165.4v1.7h-21.3M72.9 183.1h.1"/>
</g>
<g fill="#f0f" stroke="#f0f" stroke-width=".17">
<circle cx="215.1" cy="126.2" r=".32"/>
<circle cx="218.7" cy="138.7" r=".32"/>
<circle cx="218.7" cy="126.2" r=".32"/>
<circle cx="270.2" cy="126.2" r=".32"/>
<circle cx="35.5" cy="117.3" r=".32"/>
<circle cx="35.5" cy="138.7" r=".32"/>
<circle cx="42.7" cy="138.7" r=".32"/>
<circle cx="96" cy="142.2" r=".32"/>
<circle cx="112" cy="117.3" r=".32"/>
<circle cx="97.8" cy="117.3" r=".32"/>
<circle cx="97.8" cy="128" r=".32"/>
<circle cx="119.1" cy="133.3" r=".32"/>
<circle cx="112" cy="133.3" r=".32"/>
<circle cx="97.8" cy="133.3" r=".32"/>
<circle cx="42.7" cy="140.4" r=".32"/>
<circle cx="128" cy="117.3" r=".32"/>
<circle cx="131.6" cy="117.3" r=".32"/>
<circle cx="131.6" cy="131.6" r=".32"/>
<circle cx="37.3" cy="117.3" r=".32"/>
<circle cx="119.1" cy="145.8" r=".32"/>
<circle cx="72.9" cy="168.9" r=".32"/>
<circle cx="96" cy="140.4" r=".32"/>
<circle cx="42.7" cy="136.9" r=".32"/>
<circle cx="62.2" cy="133.3" r=".32"/>
<circle cx="42.7" cy="117.3" r=".32"/>
<circle cx="273.8" cy="138.7" r=".32"/>
<circle cx="273.8" cy="126.2" r=".32"/>
<circle cx="225.8" cy="33.8" r=".32"/>
<circle cx="106.7" cy="30.2" r=".32"/>
<circle cx="78.2" cy="44.4" r=".32"/>
<circle cx="74.7" cy="60.4" r=".32"/>
<circle cx="74.7" cy="56.9" r=".32"/>
<circle cx="106.7" cy="48" r=".32"/>
<circle cx="110.2" cy="30.2" r=".32"/>
<circle cx="112" cy="85.3" r=".32"/>
<circle cx="236.5" cy="71.1" r=".32"/>
<circle cx="115.5" cy="56.9" r=".32"/>
<circle cx="112" cy="60.4" r=".32"/>
</g>
<text font-size="4.8" fill="#00f" x="17.8" y="10.6">POWER-SUPPLY_BAT_USB</text>
<text font-size="2.8" fill="#00f" x="229.9" y="192.5">INGENIC SEMICONDUCTOR CO.,LTD</text>
<g font-size="2.3" fill="#008000">
<text x="186.7" y="25.6">For debug</text>
<text x="186.7" y="61.2">UVC</text>
</g>
<g font-size="2.1" fill="#00f">
<text x="250.7" y="33.7">POWER SW</text>
<text x="81.8" y="175.9">Battery have NTC : TP2 connect to the NTC pin of Battary</text>
<text x="81.8" y="180.1">Battery have not NTC : NTC pin pull-down</text>
</g>
<g font-size="1.7" fill="#00f">
<text x="241.8" y="44.2">NC</text>
<text x="218.7" y="70.8">NC</text>
<text x="129.8" y="138.4">Li-ion/Li-Pol battery</text>
<text x="74.7" y="161.5">NC</text>
</g>
<g font-size="1.6" fill="#000080">
<text x="108.5" y="24.2">TP1</text>
<text x="245.4" y="29">J1</text>
<text x="68.6" y="32.7">J2</text>
<text x="68.6" y="34.9">Type-C-16P</text>
<text x="106.4" y="33.1" transform="rotate(-90 106.4 33.1)">D3</text>
<text x="109.9" y="33.1" transform="rotate(-90 109.9 33.1)">C2</text>
<text x="215.1" y="30.8">TP2</text>
<text x="225.5" y="37.7" transform="rotate(-90 225.5 37.7)">C1</text>
<text x="240" y="40.6">R1</text>
<text x="245.4" y="39.8">SW3 4.45mm</text>
<text x="106.4" y="46.8" transform="rotate(-90 106.4 46.8)">SMBJ6P0CA</text>
<text x="109.9" y="46.8" transform="rotate(-90 109.9 46.8)">22uF/10V-0603</text>
<text x="225.5" y="47.1" transform="rotate(-90 225.5 47.1)">1uF/10V</text>
<text x="240" y="45.9">300R-0603</text>
<text x="81.8" y="51.2">R71</text>
<text x="90.7" y="51.2">5.1K</text>
<text x="97.8" y="56.6">R192</text>
<text x="106.7" y="56.6">0R</text>
<text x="97.8" y="60.1">R193</text>
<text x="106.7" y="60.1">0R</text>
<text x="111.7" y="64.3" transform="rotate(-90 111.7 64.3)">D2</text>
<text x="115.3" y="64.3" transform="rotate(-90 115.3 64.3)">D1</text>
<text x="218.7" y="63.7">D11</text>
<text x="218.7" y="65.4">LMBR240FT1G</text>
<text x="81.8" y="69">R77</text>
<text x="90.7" y="69">5.1K</text>
<text x="213.4" y="70.8">R191</text>
<text x="224" y="70.8">0R-0603</text>
<text x="245.4" y="69.9">J12</text>
<text x="241.8" y="83.2">CON4 2.0mm LC</text>
<text x="111.7" y="84.5" transform="rotate(-90 111.7 84.5)">D1006WV05C005BT</text>
<text x="115.3" y="84.5" transform="rotate(-90 115.3 84.5)">D1006WV05C005BT</text>
<text x="72.9" y="113.5">U1</text>
<text x="99.6" y="117">L1</text>
<text x="108.5" y="117">2.2uH/2.1A</text>
<text x="131.3" y="119.5" transform="rotate(-90 131.3 119.5)">C4</text>
<text x="218.7" y="117">R2</text>
<text x="273.8" y="117">R10</text>
<text x="35.3" y="123" transform="rotate(-90 35.3 123)">C6</text>
<text x="37" y="123" transform="rotate(-90 37 123)">C7</text>
<text x="127.7" y="121.2" transform="rotate(-90 127.7 121.2)">C3</text>
<text x="218.7" y="122.3">750K/1%</text>
<text x="273.8" y="122.3">100K</text>
<text x="46.2" y="131.2">R4</text>
<text x="53.3" y="131.2">10K NC</text>
<text x="131.3" y="130.7" transform="rotate(-90 131.3 130.7)">100nF/10V</text>
<text x="214.8" y="130.1" transform="rotate(-90 214.8 130.1)">C5</text>
<text x="218.7" y="131.2">R3</text>
<text x="270" y="130.1" transform="rotate(-90 270 130.1)">C9</text>
<text x="273.8" y="131.2">R12</text>
<text x="35.3" y="137.5" transform="rotate(-90 35.3 137.5)">10uF/10V-0603</text>
<text x="37" y="137.5" transform="rotate(-90 37 137.5)">10uF/10V-0603</text>
<text x="46.2" y="133">R5</text>
<text x="53.3" y="133">10K</text>
<text x="111.7" y="137.2" transform="rotate(-90 111.7 137.2)">C8</text>
<text x="127.7" y="133.9" transform="rotate(-90 127.7 133.9)">22uF/10V-0603</text>
<text x="218.7" y="136.6">499K/1%</text>
<text x="273.8" y="136.6">200K/1%</text>
<text x="46.2" y="140.1">R7</text>
<text x="46.2" y="138.3">R6</text>
<text x="55.1" y="140.1">2K/1% NC</text>
<text x="55.1" y="138.3">560R/1%</text>
<text x="124.5" y="143.7">J3</text>
<text x="214.8" y="143.1" transform="rotate(-90 214.8 143.1)">100nF/10V</text>
<text x="270" y="143.1" transform="rotate(-90 270 143.1)">100nF/10V</text>
<text x="69" y="146.2">ETA6003Q3Q</text>
<text x="111.7" y="146.7" transform="rotate(-90 111.7 146.7)">1uF/10V</text>
<text x="124.5" y="145.5">CON2 2.54mm LC</text>
<text x="72.9" y="157.9">R9</text>
<text x="218.7" y="159.7">R8</text>
<text x="72.9" y="165">10K</text>
<text x="85.3" y="165.9">TP3</text>
<text x="218.7" y="165">100K</text>
<text x="72.9" y="172.1">R11</text>
<text x="72.9" y="179.2">100K</text>
</g>
<g font-size="1.6">
<text x="222.2" y="27.8">VCC_SYS</text>
<text x="236.5" y="24.2">VCC_IN</text>
<text x="42.3" y="34.3" transform="rotate(-90 42.3 34.3)">G2</text>
<text x="58.3" y="34.3" transform="rotate(-90 58.3 34.3)">G1</text>
<text x="124.5" y="30.6">VCC_5V</text>
<text x="243.2" y="31.6">1</text>
<text x="243.2" y="33.4">2</text>
<text x="243.2" y="35.2">3</text>
<text x="68.8" y="40.5">A1B12</text>
<text x="68.8" y="44.1">A4B9</text>
<text x="68.8" y="47.6">A8</text>
<text x="68.8" y="51.2">A5</text>
<text x="68.8" y="54.7">A6</text>
<text x="68.8" y="56.5">B6</text>
<text x="137.2" y="57.4">USB_DP0</text>
<text x="146.5" y="57.4">[5]</text>
<text x="68.8" y="61.8">B7</text>
<text x="68.8" y="60.1">A7</text>
<text x="68.8" y="65.4">B8</text>
<text x="137.2" y="61">USB_DM0</text>
<text x="146.7" y="61">[5]</text>
<text x="68.8" y="69">B5</text>
<text x="198.1" y="71.5">VCC_5V</text>
<text x="201.6" y="67.9">3V3</text>
<text x="214.8" y="67.2">1</text>
<text x="223.5" y="67.2">2</text>
<text x="68.8" y="72.5">B4A9</text>
<text x="68.8" y="76.1">B1A12</text>
<text x="243.2" y="76.1">2</text>
<text x="243.2" y="74.3">3</text>
<text x="243.2" y="72.5">4</text>
<text x="243.2" y="77.9">1</text>
<text x="42.3" y="85.2" transform="rotate(-90 42.3 85.2)">G3</text>
<text x="58.3" y="85.2" transform="rotate(-90 58.3 85.2)">G4</text>
<text x="32.3" y="111.3">VCC_5V</text>
<text x="129.2" y="113.1">VCC_IN</text>
<text x="217.1" y="111.3">VBAT2</text>
<text x="270.6" y="111.3">VCC_5V</text>
<text x="69" y="117">2</text>
<text x="90.1" y="117">3</text>
<text x="90.1" y="118.7">4</text>
<text x="90.1" y="122.3">5</text>
<text x="69" y="127.6">9</text>
<text x="90.1" y="127.6">1</text>
<text x="90.1" y="129.4">15</text>
<text x="117.5" y="129.1">VBAT2</text>
<text x="178" y="126.8">[8]</text>
<text x="181.7" y="126.8">BAT_ADC_IoT</text>
<text x="229.5" y="126.8">[8]</text>
<text x="233.3" y="126.8">USB_DET_IoT</text>
<text x="68.1" y="133">13</text>
<text x="69" y="136.5">6</text>
<text x="90.1" y="133">14</text>
<text x="90.1" y="134.7">16</text>
<text x="68.1" y="138.3">11</text>
<text x="68.1" y="140.1">12</text>
<text x="69" y="141.9">7</text>
<text x="90.1" y="138.3">8</text>
<text x="90.1" y="140.1">10</text>
<text x="90.1" y="141.9">17</text>
<text x="69.7" y="152.2">VCC_5V</text>
<text x="216.4" y="154">MCU_PWR</text>
<text x="170.9" y="167.7">[8]</text>
<text x="174.6" y="167.7">CHARG_DET_N_IoT</text>
<text x="228.1" y="188.8">&lt;Variant Name&gt;</text>
<text x="228.1" y="195.1">Title</text>
<text x="228.1" y="200.4">Size</text>
<text x="235.2" y="200.4">Page Name</text>
<text x="283.3" y="200.4">Rev</text>
<text x="228.1" y="205.7">Date:</text>
<text x="261.9" y="205.7">Sheet</text>
<text x="277.9" y="205.7">of</text>
</g>
<g font-size="1.6" fill="#004080">
<text x="246.2" y="32.7">1</text>
<text x="246.2" y="34.5">2</text>
<text x="43.4" y="38.6" transform="rotate(-90 43.4 38.6)">G2</text>
<text x="59.4" y="38.6" transform="rotate(-90 59.4 38.6)">G1</text>
<text x="62.2" y="41.6">GND1</text>
<text x="246.2" y="36.3">3</text>
<text x="61.5" y="45.2">VBUS1</text>
<text x="62.5" y="48.7">SBU1</text>
<text x="63.5" y="52.3">CC1</text>
<text x="63.6" y="55.8">DP1</text>
<text x="63.6" y="57.6">DP2</text>
<text x="63.5" y="63">DN2</text>
<text x="63.5" y="61.2">DN1</text>
<text x="62.5" y="66.5">SBU2</text>
<text x="63.5" y="70.1">CC2</text>
<text x="61.5" y="73.6">VBUS2</text>
<text x="62.2" y="77.2">GND2</text>
<text x="246.2" y="77.2">2</text>
<text x="246.2" y="75.4">3</text>
<text x="246.2" y="73.6">4</text>
<text x="43.4" y="80.9" transform="rotate(-90 43.4 80.9)">G3</text>
<text x="59.4" y="80.9" transform="rotate(-90 59.4 80.9)">G4</text>
<text x="246.2" y="79">1</text>
<text x="72" y="118.1">IN</text>
<text x="83.6" y="118.1">SW_0</text>
<text x="83.6" y="119.8">SW_1</text>
<text x="83.4" y="123.4">PGND</text>
<text x="72" y="128.7">STATS</text>
<text x="83.1" y="128.7">SYS_0</text>
<text x="83.1" y="130.5">SYS_1</text>
<text x="72" y="137.6">ENB</text>
<text x="72" y="134.1">USB_DET</text>
<text x="82.2" y="134.1">BATT_0</text>
<text x="82.2" y="135.8">BATT_1</text>
<text x="125.3" y="137.6">1</text>
<text x="72" y="143">NTC</text>
<text x="72" y="139.4">ISET1</text>
<text x="72" y="141.2">ISET2</text>
<text x="82.6" y="139.4">ENPPB</text>
<text x="83.7" y="143">EPAD</text>
<text x="84.5" y="141.2">GND</text>
<text x="125.3" y="141.2">2</text>
</g>
<g font-size="1.6" fill="#f00">
<text x="83.9" y="59.9">USB_DN</text>
<text x="83.9" y="56.3">USB_DP</text>
<text x="119.5" y="59.9">USB_DM0</text>
<text x="119.5" y="56.3">USB_DP0</text>
<text x="206.6" y="75.9">USB_DP0</text>
<text x="206.6" y="74.1">USB_DM0</text>
<text x="201.3" y="125.7">BAT_ADC_1</text>
<text x="254.6" y="125.7">PWR_DET_N</text>
<text x="51.9" y="127.5">CHARG_DET_N</text>
<text x="60.8" y="141.9">NTC</text>
<text x="201.3" y="166.6">CHARG_DET_N</text>
<text x="66.1" y="168.6">NTC</text>
</g>
<g font-size="1.6" fill="#00f">
<text x="235.2" y="196.8">RD_T23_INDUS</text>
<text x="229.9" y="202.2">A3</text>
<text x="235.2" y="202.2">PAGE03_POWER-SUPPLY_BAT_USB</text>
<text x="285" y="202.2">V1.1</text>
<text x="235.2" y="205.7">Monday, March 18, 2024</text>
<text x="270.8" y="205.7">3</text>
<text x="283.3" y="205.7">12</text>
</g>
<g font-size="1.3">
<text x="30.8" y="1.3">5</text>
<text x="88.8" y="1.3">4</text>
<text x="146.9" y="1.3">3</text>
<text x="205" y="1.3">2</text>
<text x="263.1" y="1.3">1</text>
<text x=".5" y="28.4">D</text>
<text x="292.6" y="28.4">D</text>
<text x=".5" y="79.5">C</text>
<text x="292.6" y="79.5">C</text>
<text x=".5" y="130.6">B</text>
<text x="292.6" y="130.6">B</text>
<text x=".5" y="181.7">A</text>
<text x="292.6" y="181.7">A</text>
<text x="30.8" y="207.4">5</text>
<text x="88.8" y="207.4">4</text>
<text x="146.9" y="207.4">3</text>
<text x="205" y="207.4">2</text>
<text x="263.1" y="207.4">1</text>
</g>
</svg>
